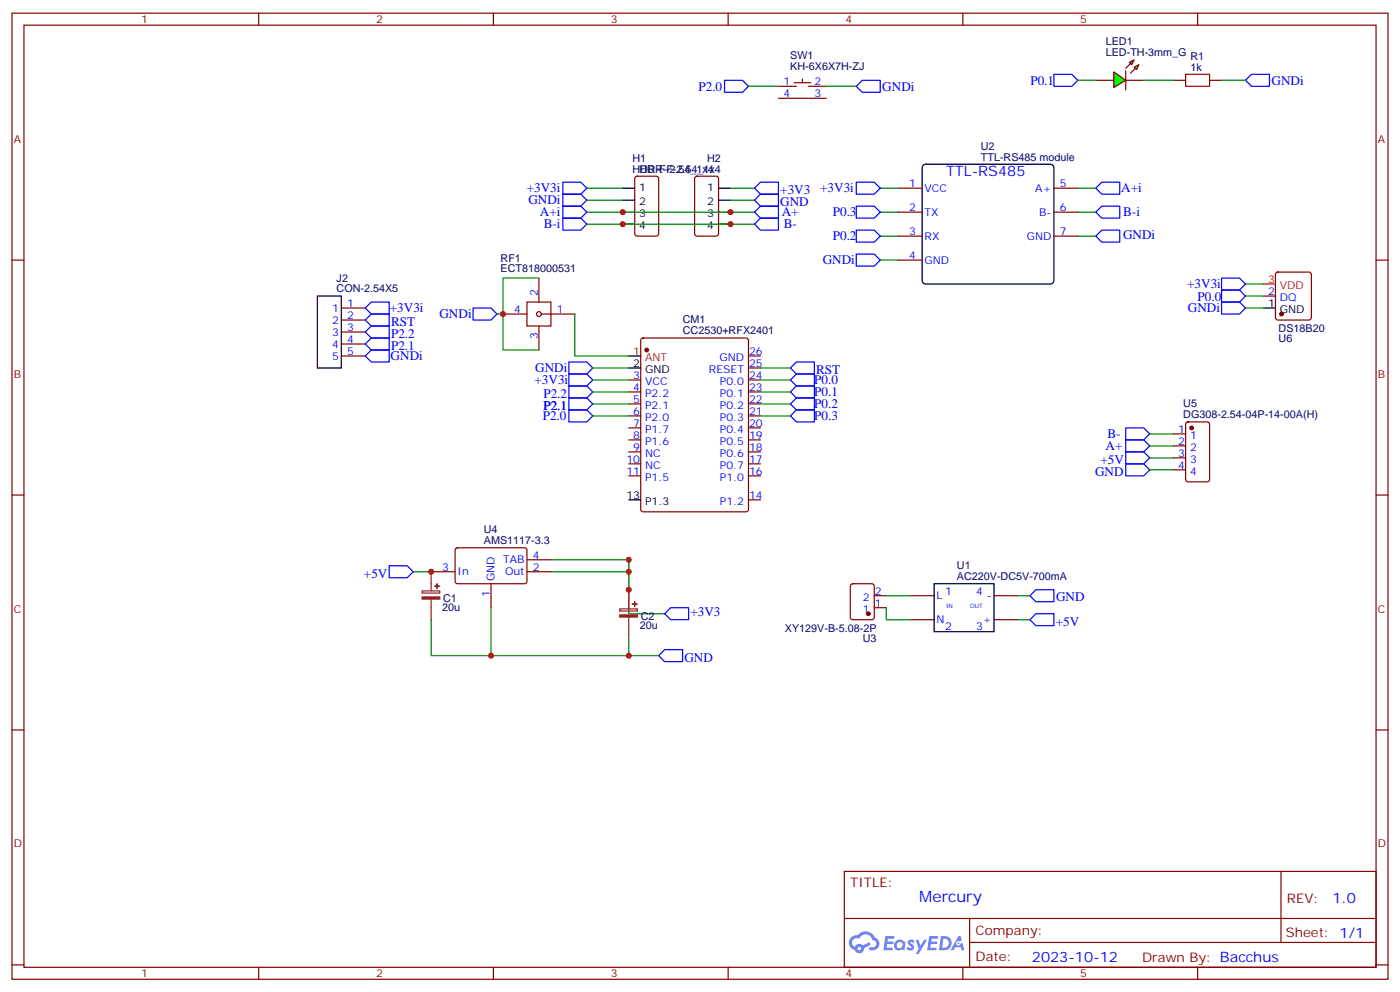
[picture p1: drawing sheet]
<svg xmlns="http://www.w3.org/2000/svg" width="412mm" height="292mm" viewBox="0 0 412 292" stroke-linecap="round" stroke-linejoin="round" font-family="sans-serif">
<g fill="none" stroke="#870000" stroke-width=".35">
<path d="M3.5 3.9h405.4v284.3h-405.4zM7.1 7.4h398.2v277.3h-398.2zM76.2 3.9v3.5M145.3 3.9v3.5M214.5 3.9v3.5M283.6 3.9v3.5M352.8 3.9v3.5M3.5 76.6h3.6M405.3 76.6h3.6M3.5 145.7h3.6M405.3 145.7h3.6M3.5 214.8h3.6"/>
<path d="M405.3 214.8h3.6M248.7 256.5h156.6v28.2h-156.6zM377.3 256.5v20.9M248.7 270.3h156.5M285.6 277.4h119.6M285.6 270.3v14.1M3.5 284h3.6M76.2 284.7v3.5M145.3 284.7v3.5M214.5 284.7v3.5M283.6 284.7v3.5M352.8 284.7v3.5"/>
<path d="M405.3 284h3.6"/>
</g>
<g fill="#5487ff">
<path d="M267.7 276.8a1.18 1.18 0 0 1 1.7 .2l-.4 .6a.46 .46 0 0 0-.3-.4 .46 .46 0 0 0-.5 .2l.1 .2a1.13 1.13 0 0 1 .8 1.7 1.13 1.13 0 0 1-1.9 .1l-.2-.2 .5-.6 .7 .4a.29 .29 0 0 0 .3-.2 .29 .29 0 0 0-.3-.3 1.04 1.04 0 0 1-.5-1.7z"/>
<path d="M260.8 275.5h2.3l.4 .2-.2 .5-1.8 .1-.1 .8h1.5l.3 .4-.4 .3h-1.5l-.2 1.1 1.7 .1 .2 .3-.2 .3-2.6 .1z"/>
<path d="M273.7 275.5h2.3l.3 .2-.1 .5-1.8 .1-.1 .8h1.5l.3 .4-.4 .3h-1.5l-.2 1.1 1.7 .1 .2 .3-.2 .3-2.6 .1z"/>
<path d="M282.3 275.5h.7l.3 1.3-.6 .3a.68 .68 0 0 0-1 .3 .68 .68 0 0 0 .4 .9 .68 .68 0 0 0 .9-.6l.5-.2 .5 2.2h-.7l-.3-.9h-1.6l-.5 .9h-.9z"/>
<path d="M269.8 276.6h.7l.6 1.8 1.1-1.8h.9l-2.5 4.2h-.8l.9-1.5z"/>
<path d="M277.2 275.5l-.6 4.2h1.3a2.1 2.1 0 0 0 2.4-2.1 2.1 2.1 0 0 0-2.4-2.1zM277.9 276.3a1.42 1.42 0 0 1 1.6 1.5 1.42 1.42 0 0 1-2 1.1z"/>
<path d="M264 276.9a1.54 1.54 0 0 0-.5 2.2 1.54 1.54 0 0 0 2.3 .3l.6 .3 .3-2.3-.2-.3h-.4a1.37 1.37 0 0 0-2.1-.2zM264 278.1a.95 .95 0 0 1 1.9 0 .95 .95 0 0 1-1.9 0z"/>
<path d="M250.7 275.9a2.2 2.2 0 0 0 1.1 3.7 1.41 1.41 0 0 0 1.6 .9 1.41 1.41 0 0 0 1.1-1.5l2-1-.4-.7-1.9 1a1.43 1.43 0 0 0-2.4 .4 1.38 1.38 0 0 1-.7-1.9 1.38 1.38 0 0 1 2-.5 2.07 2.07 0 0 1 2.1-1.3 2.07 2.07 0 0 1 1.9 1.7 1.14 1.14 0 0 1 1 1.4 1.14 1.14 0 0 1-1.7 .7l-.3 .2-.1 .5a1.95 1.95 0 0 0 2.8-.9 1.95 1.95 0 0 0-1.1-2.7 3 3 0 0 0-5.2-.7l-.9 .1zM252.6 279.2a.54 .54 0 0 1 1 0 .54 .54 0 0 1-1 0z"/>
<circle cx="282.3" cy="277.6" r=".26"/>
</g>
<g fill="none" stroke="#870000" stroke-width=".35">
<path d="M229.3 25.4h5.3M229.3 28.9h14.1M233.9 24.3h4.9M236.4 23.3v1M238.1 25.4h5.3M187.2 52.1l.5-.2h5.6l.7 .4v16.5l-.4 .6-5.9 .1-.7-.5v-16.4zM204.8 52.1l.5-.2h5.7l.6 .4 .1 16.5-.5 .6-5.9 .1-.6-.5-.1-16.4zM264.6 55.4h7M310.4 55.4h7.1M264.6 62.4h7M264.6 69.5h7M264.6 76.6h7"/>
<path d="M310.4 62.4h7.1M310.4 69.5h7.1M100.5 90.7h7.1M100.5 94.2h7.1M100.5 97.7h7.1M189 99.7l.4-.2h30.4l.6 .4 .1 50-.5 .7h-30.6l-.6-.4-.1-50zM100.5 104.8h7.1M100.5 101.2h7.1M185.2 111.8h3.5M185.2 115.4h3.5M185.2 118.9h3.5M220.5 111.8h3.5"/>
<path d="M220.5 115.4h3.5M220.5 118.9h3.5M220.5 108.3h3.5M220.5 104.8h3.5M185.2 122.4h3.5M185.2 125.9h3.5M185.2 129.5h3.5M185.2 133h3.5M185.2 136.5h3.5M220.5 122.4h3.5M220.5 125.9h3.5M220.5 129.5h3.5"/>
<path d="M220.5 133h3.5M220.5 136.5h3.5M185.2 140.1h3.5M220.5 140.1h3.5M220.5 147.1h3.5M127 168.3h7.1M134.3 161.4l.5-.2 20 .1 .4 .6v9.5l-.7 .4-20-.1-.4-.6v-9.2zM144.6 171.8v7.1M155.2 168.3h7.1M155.2 164.7h7.1M250.7 172l.5-.2h5.6l.7 .4v9.5l-.4 .6-5.9 .1-.7-.5v-9.4zM257.5 175.3h3.6"/>
<path d="M257.5 178.9h3.6M268.1 175.3h7.1M292.8 175.3h7.1M268.1 182.4h7.1M292.8 182.4h7.1"/>
</g>
<g fill="#870000" stroke="#870000" stroke-width=".35">
<circle cx="190.5" cy="103" r=".53"/>
<circle cx="255.8" cy="180.6" r=".53"/>
</g>
<g fill="none" stroke="#000" stroke-width=".35">
<path d="M183.4 55.4h3.6M183.4 58.9h3.6M211.7 55.4h3.5M211.7 58.9h3.5M271.9 48.8l.8-.5h36.7l.6 .2 .4 .9v33.1l-.2 .7-.8 .4h-36.7l-.6-.2-.5-.9v-33.1zM183.4 62.4h3.6M183.4 66h3.6M211.7 62.4h3.5M211.7 66h3.5M93.5 87.1h7v21.2h-7zM185.2 104.8h3.5M185.2 108.3h3.5"/>
<path d="M185.2 147.1h3.5M275.2 171.8h17.6v14.1h-17.6z"/>
</g>
<g fill="none" stroke="#00f" stroke-width=".35">
<path d="M165.8 57.1h5.3l1.8 1.8-1.8 1.8h-5.3zM165.8 53.6h5.3l1.8 1.8-1.8 1.7h-5.3zM224 53.6h5.3v3.5h-5.3l-1.8-1.7zM224 57.1h5.3v3.6h-5.3l-1.8-1.8zM252.2 53.6h5.3l1.8 1.8-1.8 1.7h-5.3zM322.8 55.4l1.8-1.8h5.2v3.5h-5.2zM165.8 60.7h5.3l1.8 1.7-1.8 1.8h-5.3zM165.8 64.2h5.3l1.8 1.8-1.8 1.7h-5.3zM224 64.2h5.3v3.5h-5.3l-1.8-1.7zM224 60.7h5.3v3.5h-5.3l-1.8-1.8zM252.2 74.8h5.3l1.8 1.8-1.8 1.7h-5.3zM252.2 67.7h5.3l1.8 1.8-1.8 1.8h-5.3z"/>
<path d="M252.2 60.7h5.3l1.8 1.7-1.8 1.8h-5.3zM322.8 62.4l1.8-1.7h5.2v3.5h-5.2zM324.6 67.7h5.2v3.6h-5.2l-1.8-1.8zM109.4 99.5h5.3v3.5h-5.3l-1.8-1.8zM109.4 96h5.3v3.5h-5.3l-1.8-1.8zM109.4 92.4h5.3v3.6h-5.3l-1.8-1.8zM109.4 88.9h5.3v3.5h-5.3l-1.8-1.7zM109.4 103h5.3v3.5h-5.3l-1.8-1.7zM167.6 106.5h5.3l1.7 1.8-1.7 1.8h-5.3zM167.6 110.1h5.3l1.7 1.7-1.7 1.8h-5.3zM167.6 113.6h5.3l1.7 1.8-1.7 1.7h-5.3zM167.6 117.1h5.3l1.7 1.8-1.7 1.7h-5.3z"/>
<path d="M234.6 106.5h5.3v3.6h-5.3l-1.8-1.8zM234.6 117.1h5.3v3.5h-5.3l-1.8-1.7zM234.6 120.6h5.3v3.6h-5.3l-1.8-1.8zM331.6 129.5h5.3l1.8 1.7-1.8 1.8h-5.3zM331.6 125.9h5.3l1.8 1.8-1.8 1.8h-5.3zM331.6 136.5h5.3l1.8 1.8-1.8 1.8h-5.3zM331.6 133h5.3l1.8 1.8-1.8 1.7h-5.3zM114.7 166.5h5.2l1.8 1.8-1.8 1.7h-5.2zM305.2 173.6h5.2v3.5h-5.2l-1.8-1.8zM194 193l1.8-1.8h5.3v3.5h-5.3zM195.8 180.6l1.8-1.7h5.2v3.5h-5.2zM305.2 180.6h5.2v3.5h-5.2l-1.8-1.7z"/>
</g>
<g fill="none" stroke="#008700" stroke-width=".35">
<path d="M172.9 55.4h10.5M172.9 58.9h10.5M259.3 55.4h5.3M317.5 55.4h5.3M259.3 62.4h5.3M259.3 69.5h5.3M259.3 76.6h5.3M317.5 62.4h5.3M317.5 69.5h5.3M174.6 108.3h10.6M174.6 111.8h10.6M174.6 115.4h10.6"/>
<path d="M174.6 118.9h10.6M224 108.3h8.8M224 118.9h8.8M224 122.4h8.8M121.7 168.3h5.3M144.6 178.9v14.1h-17.6v-10.6M162.3 164.7h22.9v3.6M162.3 168.3h22.9v5.3M185.2 164.7v15.9h10.6M299.9 175.3h3.5M185.2 187.7v5.3h-40.6M185.2 193h8.8"/>
<path d="M299.9 182.4h3.5"/>
</g>
<path d="M124.4 173.9h5.1v.7h-5.1zM127 168.3v5.6M127 176.4v6M182.6 179.2h5.1v.6h-5.1zM185.2 173.6v5.6M185.2 181.7v6" fill="none" stroke="#8c2424" stroke-width=".35"/>
<g fill="#8c2424" stroke="#8c2424" stroke-width=".35">
<path d="M182.6 181h5.1v.6h-5.1z"/>
<path d="M186.3 177.8h1.4z"/>
<path d="M186.9 177.1l.1 1.4z"/>
<path d="M124.4 175.7h5.1v.6h-5.1z"/>
<path d="M128.1 172.5h1.4z"/>
<path d="M128.7 171.8l.1 1.4z"/>
</g>
<path d="M328.1 21.2l3.5 2.4-3.5 2.2z" fill="#0f0" stroke="#870000" stroke-width=".35"/>
<path d="M331.6 20.8v5.7z" fill="#f00" stroke="#870000" stroke-width=".35"/>
<g fill="#870000" stroke="#870000" stroke-width=".35">
<path d="M331.6 20.1l1.4-1.4z"/>
<path d="M334.4 20.1l-1.4 1.4z"/>
</g>
<g fill="#0f0" stroke="#870000" stroke-width=".35">
<path d="M332.7 18.3l1.4-.7-.7 1.4z"/>
<path d="M334.1 19.8l1.4-.8-.7 1.5z"/>
</g>
<g fill="none" stroke="#870000" stroke-width=".35">
<path d="M322.8 23.6h5.3M331.6 23.6h5.3M345.7 23.6h3.5M356.3 23.6h3.5M148.2 92.4h7M155.2 88.9h7.1v7.1h-7.1zM158.7 81.8v7.1M158.7 96v7M159.5 92.4h9.8M372.2 87.1h3.5M375.9 80.3l.5-.2h9.2l.5 .2 .2 .5v12.7l-.2 .5-.5 .2h-9.2l-.5-.2-.2-.5v-12.7zM345.7 127.7h3.5"/>
<path d="M345.7 131.2h3.5M345.7 134.8h3.5M345.7 138.3h3.5M349.5 124.4l.5-.2h5.6l.7 .4v16.5l-.5 .7h-5.8l-.7-.4-.1-16.5z"/>
<circle cx="158.8" cy="92.4" r=".71"/>
</g>
<path d="M349.2 21.9h7.1v3.5h-7.1z" fill="none" stroke="#a10000" stroke-width=".35"/>
<path d="M213.4 23.6h5.3l1.8 1.8-1.8 1.8h-5.3zM254 23.6h5.3v3.6h-5.3l-1.8-1.8zM310.4 21.9h5.3l1.8 1.7-1.8 1.8h-5.3zM366.9 23.6l1.8-1.7h5.2v3.5h-5.2zM139.3 90.7h5.3l1.8 1.7-1.8 1.8h-5.3zM359.8 85.4h5.3l1.8 1.7-1.8 1.8h-5.3zM359.8 88.9h5.3l1.8 1.8-1.8 1.7h-5.3zM359.8 81.8h5.3l1.8 1.8-1.8 1.8h-5.3zM232.8 111.8l1.8-1.7h5.3v3.5h-5.3zM234.6 113.6h5.3v3.5h-5.3l-1.8-1.7zM167.6 120.6h5.3l1.7 1.8-1.7 1.8h-5.3z" fill="none" stroke="#00f" stroke-width=".35"/>
<g fill="none" stroke="#008700" stroke-width=".35">
<path d="M220.5 25.4h8.8M243.4 25.4h8.8M317.5 23.6h5.3M336.9 23.6h8.8M359.8 23.6h7.1M215.2 58.9h7M215.2 55.4h7M172.9 62.4h49.3M172.9 66h49.3M148.2 92.4v10.6h10.5M158.7 81.8h-10.5v10.6h-1.8M169.3 92.4v12.4h15.9"/>
<path d="M366.9 87.1h5.3M366.9 90.7h5.3M366.9 83.6h5.3M224 115.4h8.8M224 111.8h8.8M174.6 122.4h10.6M338.7 127.7h7M338.7 131.2h7M338.7 134.8h7M338.7 138.3h7M261.1 178.9v3.5h7M261.1 175.3h7"/>
</g>
<g fill="#870000" stroke="#870000" stroke-width=".35">
<circle cx="377.5" cy="92.4" r=".53"/>
<circle cx="351" cy="125.9" r=".53"/>
</g>
<path d="M372.2 90.7h3.5" fill="none" stroke="#000" stroke-width=".35"/>
<path d="M372.2 83.6h3.5" fill="none" stroke="#f00" stroke-width=".35"/>
<g fill="#c00">
<circle cx="185.2" cy="168.3" r=".88"/>
<circle cx="127" cy="168.3" r=".88"/>
<circle cx="144.6" cy="193" r=".88"/>
<circle cx="185.2" cy="164.7" r=".88"/>
<circle cx="185.2" cy="193" r=".88"/>
<circle cx="185.2" cy="173.6" r=".88"/>
<circle cx="148.2" cy="92.4" r=".88"/>
<circle cx="215.2" cy="62.4" r=".88"/>
<circle cx="183.4" cy="62.4" r=".88"/>
<circle cx="215.2" cy="66" r=".88"/>
<circle cx="183.4" cy="66" r=".88"/>
</g>
<text font-size="4.6" fill="#00f" x="270.8" y="265.5">Mercury</text>
<g font-size="4.2" fill="#00f">
<text x="278.7" y="51.9">TTL-RS485</text>
<text x="392.5" y="265.7">1.0</text>
<text x="304" y="283.1">2023-10-12</text>
</g>
<g font-size="3.9" fill="#00f">
<text x="205.7" y="26.7">P2.0</text>
<text x="259.9" y="26.7">GNDi</text>
<text x="303.5" y="24.9">P0.1</text>
<text x="374.6" y="24.9">GNDi</text>
<text x="155.2" y="56.6">+3V3i</text>
<text x="229.8" y="57.1">+3V3</text>
<text x="241.6" y="56.6">+3V3i</text>
<text x="330.3" y="56.6">A+i</text>
<text x="155.6" y="60.2">GNDi</text>
<text x="159" y="63.7">A+i</text>
<text x="229.8" y="60.7">GND</text>
<text x="230.3" y="63.7">A+</text>
<text x="245.3" y="63.7">P0.3</text>
<text x="330.9" y="63.7">B-i</text>
<text x="160.2" y="67.2">B-i</text>
<text x="230.9" y="67.2">B-</text>
<text x="245.3" y="70.8">P0.2</text>
<text x="330.8" y="70.3">GNDi</text>
<text x="242.3" y="77.8">GNDi</text>
<text x="349.7" y="84.9">+3V3i</text>
<text x="352.8" y="88.5">P0.0</text>
<text x="114.8" y="91.9">+3V3i</text>
<text x="115.2" y="96">RST</text>
<text x="129.5" y="93.7">GNDi</text>
<text x="349.9" y="91.9">GNDi</text>
<text x="115.2" y="99.5">P2.2</text>
<text x="115.1" y="106">GNDi</text>
<text x="115.2" y="103">P2.1</text>
<text x="157.5" y="113.1">+3V3i</text>
<text x="157.7" y="109.6">GNDi</text>
<text x="239.8" y="113.1">P0.0</text>
<text x="240.4" y="110.1">RST</text>
<text x="160.1" y="117.1">P2.2</text>
<text x="239.8" y="116.6">P0.1</text>
<text x="159.9" y="123.7">P2.0</text>
<text x="160.1" y="120.6">P2.1</text>
<text x="239.8" y="120.1">P0.2</text>
<text x="239.8" y="123.7">P0.3</text>
<text x="326.2" y="129">B-</text>
<text x="324.2" y="136.5">+5V</text>
<text x="325.7" y="132.5">A+</text>
<text x="322.6" y="140">GND</text>
<text x="107.2" y="170">+5V</text>
<text x="311.1" y="177">GND</text>
<text x="203.4" y="181.4">+3V3</text>
<text x="311" y="184.1">+5V</text>
<text x="201.6" y="194.7">GND</text>
</g>
<g font-size="3.9" fill="#800">
<text x="250.5" y="261.1">TITLE:</text>
<text x="379.1" y="265.7">REV:</text>
<text x="287.4" y="275.3">Company:</text>
<text x="378.7" y="275.9">Sheet: 1/1</text>
<text x="287.4" y="282.9">Date:</text>
<text x="336.4" y="283">Drawn By: Bacchus</text>
</g>
<g font-size="3.2" fill="#800">
<text x="41.6" y="6.9">1</text>
<text x="110.8" y="6.9">2</text>
<text x="179.9" y="6.9">3</text>
<text x="249.1" y="6.9">4</text>
<text x="318.2" y="6.9">5</text>
<text x="4.1" y="42">A</text>
<text x="405.9" y="42">A</text>
<text x="4.1" y="111.1">B</text>
<text x="405.9" y="111.1">B</text>
<text x="4.1" y="180.3">C</text>
<text x="405.9" y="180.3">C</text>
<text x="4.1" y="249.4">D</text>
<text x="405.9" y="249.4">D</text>
<text x="41.6" y="287.7">1</text>
<text x="110.8" y="287.7">2</text>
<text x="179.9" y="287.7">3</text>
<text x="249.1" y="287.7">4</text>
<text x="318.2" y="287.7">5</text>
</g>
<g font-size="3.2" fill="#000080">
<text x="232.8" y="17.4">SW1</text>
<text x="325.7" y="16.6">LED-TH-3mm_G</text>
<text x="325.7" y="13.3">LED1</text>
<text x="350.7" y="17.6">R1</text>
<text x="232.8" y="20.7">KH-6X6X7H-ZJ</text>
<text x="350.7" y="20.8">1k</text>
<text x="186.3" y="47.7">H1</text>
<text x="208.3" y="47.7">H2</text>
<text x="288.9" y="47.3">TTL-RS485 module</text>
<text x="288.9" y="44">U2</text>
<text x="186.3" y="50.8">HDR-F-2.54_1x4</text>
<text x="188.4" y="50.8">HDR-F-2.54_1x4</text>
<text x="147.5" y="77">RF1</text>
<text x="99.2" y="82.9">J2</text>
<text x="147.5" y="80.1">ECT818000531</text>
<text x="99.2" y="86.1">CON-2.54X5</text>
<text x="201.1" y="95.2">CM1</text>
<text x="201.1" y="98.4">CC2530+RFX2401</text>
<text x="376.7" y="97.7">DS18B20</text>
<text x="376.7" y="100.7">U6</text>
<text x="348.6" y="119.7">U5</text>
<text x="348.6" y="123">DG308-2.54-04P-14-00A(H)</text>
<text x="142.5" y="160.1">AMS1117-3.3</text>
<text x="142.5" y="156.8">U4</text>
<text x="281.9" y="167.4">U1</text>
<text x="281.9" y="170.6">AC220V-DC5V-700mA</text>
<text x="130.2" y="179.7">20u</text>
<text x="130.5" y="177.1">C1</text>
<text x="188.5" y="185">20u</text>
<text x="188.7" y="182.4">C2</text>
<text x="231.2" y="186">XY129V-B-5.08-2P</text>
<text x="254.2" y="189">U3</text>
</g>
<g font-size="3.2" fill="#00f">
<text x="230.8" y="25">1</text>
<text x="230.8" y="28.6">4</text>
<text x="239.9" y="25">2</text>
<text x="239.9" y="28.6">3</text>
<text x="267.9" y="55">1</text>
<text x="272.3" y="56.4">VCC</text>
<text x="305" y="56.4">A+</text>
<text x="312.2" y="55">5</text>
<text x="267.9" y="62.1">2</text>
<text x="272.3" y="63.5">TX</text>
<text x="306.1" y="63.5">B-</text>
<text x="312.2" y="62.1">6</text>
<text x="267.9" y="69.1">3</text>
<text x="272.3" y="70.6">RX</text>
<text x="302.5" y="70.6">GND</text>
<text x="312.2" y="69.1">7</text>
<text x="267.9" y="76.2">4</text>
<text x="272.3" y="77.6">GND</text>
<text x="158.4" y="87.1" transform="rotate(-90 158.4 87.1)">2</text>
<text x="373.5" y="86.8">2</text>
<text x="377" y="88.5">DQ</text>
<text x="97.8" y="91.7">1</text>
<text x="97.8" y="95.2">2</text>
<text x="102.3" y="90.3">1</text>
<text x="102.3" y="93.8">2</text>
<text x="151.4" y="92.1">4</text>
<text x="164" y="92.1">1</text>
<text x="97.8" y="98.8">3</text>
<text x="102.3" y="97.4">3</text>
<text x="102.3" y="100.9">4</text>
<text x="158.4" y="99.7" transform="rotate(-90 158.4 99.7)">3</text>
<text x="97.8" y="102.3">4</text>
<text x="97.8" y="105.8">5</text>
<text x="102.3" y="104.4">5</text>
<text x="211.9" y="106.2">GND</text>
<text x="220.7" y="107.9">25</text>
<text x="220.7" y="104.4">26</text>
<text x="186.5" y="111.5">3</text>
<text x="190" y="113.2">VCC</text>
<text x="208.8" y="109.7">RESET</text>
<text x="212.1" y="113.2">P0.0</text>
<text x="220.7" y="111.5">24</text>
<text x="186.5" y="115">4</text>
<text x="186.5" y="118.5">5</text>
<text x="190" y="116.8">P2.2</text>
<text x="212.1" y="116.8">P0.1</text>
<text x="220.7" y="118.5">22</text>
<text x="220.7" y="115">23</text>
<text x="186.5" y="122.1">6</text>
<text x="186.5" y="125.6">7</text>
<text x="190" y="120.3">P2.1</text>
<text x="190" y="123.8">P2.0</text>
<text x="212.1" y="123.8">P0.3</text>
<text x="212.1" y="120.3">P0.2</text>
<text x="220.7" y="125.6">20</text>
<text x="220.7" y="122.1">21</text>
<text x="186.5" y="129.1">8</text>
<text x="190" y="127.4">P1.7</text>
<text x="190" y="130.9">P1.6</text>
<text x="212.1" y="130.9">P0.5</text>
<text x="212.1" y="127.4">P0.4</text>
<text x="220.7" y="129.1">19</text>
<text x="347.1" y="127.4">1</text>
<text x="347.1" y="130.9">2</text>
<text x="350.6" y="129.1">1</text>
<text x="184.5" y="136.2">10</text>
<text x="186.5" y="132.6">9</text>
<text x="190" y="134.4">NC</text>
<text x="190" y="137.9">NC</text>
<text x="212.1" y="137.9">P0.7</text>
<text x="212.1" y="134.4">P0.6</text>
<text x="220.7" y="136.2">17</text>
<text x="220.7" y="132.6">18</text>
<text x="347.1" y="134.4">3</text>
<text x="347.1" y="137.9">4</text>
<text x="350.6" y="132.6">2</text>
<text x="350.6" y="136.2">3</text>
<text x="184.5" y="139.7">11</text>
<text x="190" y="141.5">P1.5</text>
<text x="212.1" y="141.5">P1.0</text>
<text x="220.7" y="139.7">16</text>
<text x="350.6" y="139.7">4</text>
<text x="212.1" y="148.5">P1.2</text>
<text x="220.7" y="146.8">14</text>
<text x="130.3" y="167.9">3</text>
<text x="148.2" y="165.8">TAB</text>
<text x="157" y="167.9">2</text>
<text x="157" y="164.4">4</text>
<text x="134.8" y="169.3">In</text>
<text x="145.7" y="171.1" transform="rotate(-90 145.7 171.1)">GND</text>
<text x="148.8" y="169.3">Out</text>
<text x="144.3" y="175.6" transform="rotate(-90 144.3 175.6)">1</text>
<text x="254.2" y="176.7">2</text>
<text x="257.7" y="178.5">1</text>
<text x="257.7" y="175">2</text>
<text x="275.9" y="176.4">L</text>
<text x="278.4" y="175">1</text>
<text x="287.5" y="175">4</text>
<text x="290.7" y="176.4">-</text>
<text x="254.2" y="180.3">1</text>
<text x="275.9" y="183.4">N</text>
<text x="278.4" y="185.6">2</text>
<text x="287.5" y="185.6">3</text>
<text x="289.5" y="183.4">+</text>
</g>
<g font-size="3.2">
<text x="188.3" y="56.1">1</text>
<text x="208.3" y="56.1">1</text>
<text x="188.3" y="60.3">2</text>
<text x="188.3" y="63.9">3</text>
<text x="208.3" y="60.3">2</text>
<text x="208.3" y="63.9">3</text>
<text x="188.3" y="67.4">4</text>
<text x="208.3" y="67.4">4</text>
<text x="373.5" y="90.3">1</text>
<text x="377" y="92.1">GND</text>
<text x="186.5" y="107.9">2</text>
<text x="190" y="109.7">GND</text>
<text x="184.5" y="146.8">13</text>
<text x="190" y="148.5">P1.3</text>
</g>
<g font-size="3.2" fill="#f00">
<text x="373.5" y="83.3">3</text>
<text x="377" y="85">VDD</text>
<text x="186.5" y="104.4">1</text>
<text x="190" y="106.2">ANT</text>
</g>
<g font-size="1.8" fill="#00f">
<text x="278.7" y="178.9">IN</text>
<text x="285.8" y="178.9">OUT</text>
</g>
</svg>
